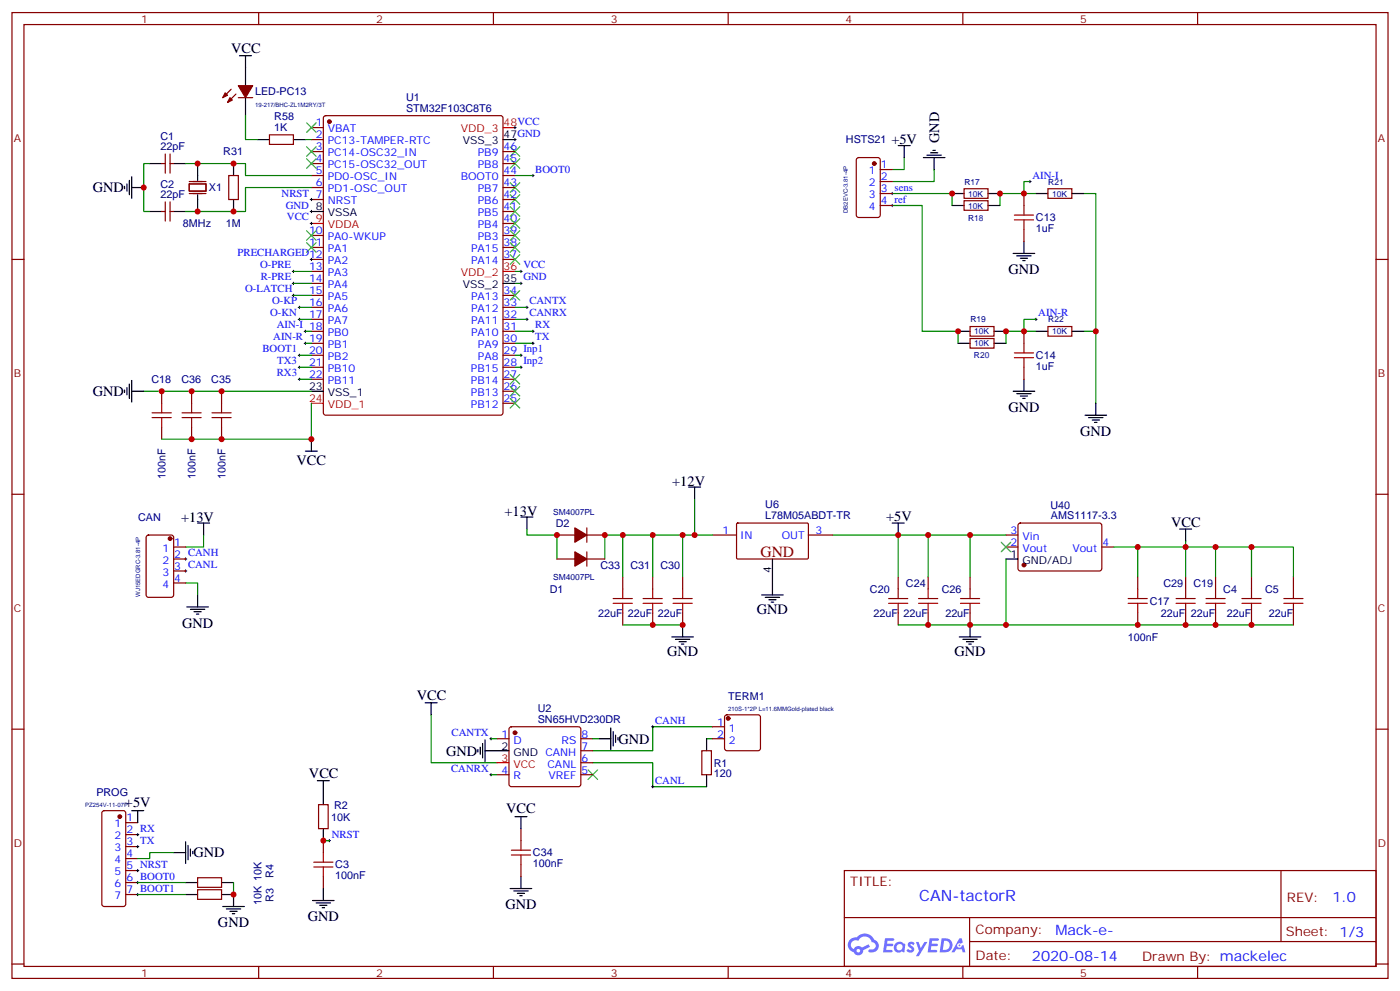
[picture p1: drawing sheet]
<svg xmlns="http://www.w3.org/2000/svg" width="412mm" height="292mm" viewBox="0 0 412 292" stroke-linecap="round" stroke-linejoin="round" font-family="sans-serif">
<g fill="none" stroke="#870000" stroke-width=".35">
<path d="M3.5 3.7h405.4v284.3h-405.4zM7.1 7.2h398.2v277.3h-398.2zM76.2 3.7v3.5M145.3 3.7v3.5M214.5 3.7v3.5M283.6 3.7v3.5M352.8 3.7v3.5M3.5 76.4h3.6M405.3 76.4h3.6M3.5 145.5h3.6M405.3 145.5h3.6M3.5 214.7h3.6"/>
<path d="M405.3 214.7h3.6M248.7 256.3h156.6v28.2h-156.6zM377.3 256.3v20.9M248.7 270.1h156.5M285.6 277.2h119.6M285.6 270.1v14.2M3.5 283.8h3.6M76.2 284.5v3.5M145.3 284.5v3.5M214.5 284.5v3.5M283.6 284.5v3.5M352.8 284.5v3.5"/>
<path d="M405.3 283.8h3.6"/>
</g>
<g fill="#5487ff">
<path d="M267.7 277.5a1.22 1.22 0 0 1 1.7 .2l-.4 .6a.47 .47 0 0 0-.3-.4 .47 .47 0 0 0-.5 .2l.1 .2a1.14 1.14 0 0 1 .8 1.8 1.14 1.14 0 0 1-1.9 0l-.2-.2 .5-.6 .7 .5a.29 .29 0 0 0 .3-.3 .29 .29 0 0 0-.2-.3 1.04 1.04 0 0 1-.6-1.7z"/>
<path d="M260.7 276.2h2.4l.3 .2-.2 .5-1.8 .1-.1 .8h1.5l.3 .4-.3 .4h-1.6l-.2 1.1h1.7l.2 .3-.2 .3-2.6 .1z"/>
<path d="M273.8 276.2h2.4l.3 .2-.1 .5-1.8 .1-.2 .8h1.6l.3 .4-.4 .4-1.6-.1-.1 1.1 1.7 .1 .2 .3-.2 .3-2.6 .1z"/>
<path d="M282.6 276.2h.7l.3 1.3-.6 .3a.69 .69 0 0 0-1 .3 .69 .69 0 0 0 .4 .9 .69 .69 0 0 0 .9-.6l.5-.2 .6 2.2h-.8l-.2-.9h-1.8l-.5 .9h-.8z"/>
<path d="M269.8 277.3h.8l.6 1.8 1.1-1.8h.9l-2.6 4.2h-.8l.9-1.5z"/>
<path d="M277.4 276.2l-.6 4.2h1.3a2.11 2.11 0 0 0 2.5-2.1 2.11 2.11 0 0 0-2.5-2.1zM278.1 277a1.39 1.39 0 0 1 1.7 1.4 1.39 1.39 0 0 1-1.8 1.2h-.3z"/>
<path d="M263.7 277.8a1.54 1.54 0 0 0-.1 2.2 1.54 1.54 0 0 0 2.2 .1l.6 .3 .3-2.3-.2-.3h-.4a1.49 1.49 0 0 0-2.4 0zM264 278.8a.94 .94 0 0 1 1.8 0 .94 .94 0 0 1-1.8 0z"/>
<path d="M250.4 276.6a2.18 2.18 0 0 0 1.1 3.7 1.44 1.44 0 0 0 1.6 .9 1.44 1.44 0 0 0 1.2-1.4l2-1.1-.5-.7-1.9 1a1.47 1.47 0 0 0-2.4 .4 1.39 1.39 0 0 1-.7-1.9 1.39 1.39 0 0 1 2-.5 2.12 2.12 0 0 1 2.2-1.3 2.12 2.12 0 0 1 1.9 1.7 1.14 1.14 0 0 1 1.1 1.4 1.14 1.14 0 0 1-1.7 .7 .43 .43 0 0 0-.5 .4 .43 .43 0 0 0 .4 .5 1.98 1.98 0 0 0 2.5-1.2 1.98 1.98 0 0 0-1.2-2.6 3.1 3.1 0 0 0-5.3-.6l-.9 .1zM252.3 279.9a.55 .55 0 0 1 1.1 0 .55 .55 0 0 1-1.1 0z"/>
<circle cx="282.6" cy="278.3" r=".26"/>
</g>
<g fill="none" stroke="#008700" stroke-width=".35">
<path d="M72.3 34v7.1h3.5M44.1 48.2h-1.8v14.1h1.8M54.7 48.2h17.6v3.5h19.4M90 41.1h1.7M91.7 55.2h-19.4v7.1h-17.6M151.7 51.7h5.3M262.8 57h17.7v3.5M266.3 46.4v3.5h-3.5M275.2 49.9v3.5h-12.4M303.4 53.4h-1.8v3.6M305.2 57h-10.6v3.5M319.3 57h3.5v61.7"/>
<path d="M86.4 79.9h5.3M151.7 79.9h1.8M262.8 60.5h8.8v37h10.6v3.6M86.4 83.4h5.3M86.4 87h5.3M88.2 94h3.5M88.2 90.5h3.5M90 97.5h1.7M151.7 97.5h5.3M151.7 94h3.5M151.7 90.5h3.5M151.7 83.4h1.8"/>
<path d="M305.2 94h-3.6v3.5M305.2 97.5h-8.9v3.6M319.3 97.5h3.5M42.3 115.2h49.4M88.2 104.6h3.5M88.2 111.7h3.5M88.2 108.1h3.5M90 101.1h1.7M91.7 118.7v10.6h-44.1M151.7 101.1h5.3M151.7 104.6h1.8M151.7 108.1h1.8"/>
<path d="M60 157.5v3.5h-5.3M155.2 155.8v1.7h8.8v7.1M183.4 157.5v12.4M192.3 157.5v12.4M201.1 157.5v12.4M204.6 146.9v10.6h-26.4v7.1M204.6 157.5h5.3M245.2 157.5h40.6M264.6 157.5v12.4M273.4 157.5v12.4M296.3 157.5h-10.5v12.4M349.2 159.3v1.7h8.9v8.9"/>
<path d="M54.7 171.6h3.5v3.6M296.3 164.6v19.4h-31.7M328.1 161h21.1v8.9M335.1 161v8.9M358.1 161h22.9v8.9M368.7 161v8.9M183.4 184h17.7M296.3 184h84.7M127 210.4v14.1h19.4M144.6 217.5h1.8M174.6 217.5h1.8M208.1 217.5h1.8"/>
<path d="M209.9 214h-17.6v7h-17.7M144.6 228.1h1.8M174.6 224.5h17.7v7.1h15.8M40.6 259.8h14.1M51.2 251h-7.1v1.8h-3.5M68.8 259.8v3.5M95.2 247.5h1.8M40.6 263.3h14.1"/>
</g>
<g fill="none" stroke="#a10000" stroke-width=".35">
<path d="M298.8 64.7h5.6M298.8 63.3h5.6M301.6 60.5v2.8M301.6 64.7v2.9M47.6 118.7v2.8M56.4 118.7v2.8M65.3 118.7v2.8M298.8 105.3h5.6M298.8 103.9h5.6M301.6 101.1v2.8M301.6 105.3v2.8M44.8 122.9h5.6"/>
<path d="M44.8 121.5h5.6M47.6 122.9v2.9M53.6 122.9h5.7M53.6 121.5h5.7M56.4 122.9v2.9M62.4 122.9h5.7M62.4 121.5h5.7M65.3 122.9v2.9M180.6 177.6h5.7M180.6 176.2h5.7M183.4 173.4v2.8M183.4 177.6v2.8"/>
<path d="M189.4 177.6h5.7M189.4 176.2h5.7M192.3 173.4v2.8M192.3 177.6v2.8M198.3 177.6h5.6M198.3 176.2h5.6M201.1 173.4v2.8M201.1 177.6v2.8M261.8 177.6h5.6M261.8 176.2h5.6M264.6 173.4v2.8M264.6 177.6v2.8"/>
<path d="M270.6 177.6h5.6M270.6 176.2h5.6M273.4 173.4v2.8M273.4 177.6v2.8M282.9 177.6h5.7M282.9 176.2h5.7M285.8 173.4v2.8M285.8 177.6v2.8M332.3 177.6h5.7M332.3 176.2h5.7M335.1 173.4v2.8M335.1 177.6v2.8"/>
<path d="M346.4 177.6h5.7M346.4 176.2h5.7M349.2 173.4v2.8M349.2 177.6v2.8M355.2 177.6h5.7M355.2 176.2h5.7M358.1 173.4v2.8M358.1 177.6v2.8M365.8 177.6h5.7M365.8 176.2h5.7M368.7 173.4v2.8M368.7 177.6v2.8"/>
<path d="M378.2 177.6h5.6M378.2 176.2h5.6M381 173.4v2.8M381 177.6v2.8M92.4 255.2h5.7M92.4 253.8h5.7M95.2 251v2.8M95.2 255.2v2.9M150.6 251.7h5.7M150.6 250.3h5.7M153.5 247.5v2.8M153.5 251.7v2.8"/>
</g>
<g fill="none" stroke="#870000" stroke-width=".35">
<path d="M68.1 26.3l-2.5 2.5M69.5 27.7l-2.5 2.5M70.2 28.8h4.2M79.4 39.7h7v2.8h-7zM91.7 37.6h3.5M95.5 34.2l.5-.2h51.5l.6 .5 .1 87-.5 .7h-51.7l-.7-.4-.1-87.1zM47.6 48.2h1.1M48.7 45.3v5.7M48.7 59.4v5.7M50.1 48.2h1.1M50.1 45.3v5.7M50.1 59.4v5.7"/>
<path d="M55.7 54.2h5v2.1h-5zM55.7 57h5M55.7 53.4h5M67.4 51.7h2.8v7h-2.8zM91.7 41.1h3.5M91.7 44.6h3.5M91.7 48.2h3.5M91.7 51.7h3.5M91.7 55.2h3.5M91.7 58.7h3.5M148.2 44.6h3.5M148.2 48.2h3.5"/>
<path d="M148.2 51.7h3.5M148.2 55.2h3.5M148.2 58.7h3.5M252.5 46.6l.4-.2h5.7l.6 .4 .1 16.5-.5 .7h-5.9l-.6-.4-.1-16.5zM259.3 57h3.5M259.3 53.4h3.5M259.3 49.9h3.5M284 55.6h7v2.8h-7zM284 59.1h7v2.8h-7zM301.6 57v3.5M308.7 55.6h7v2.8h-7zM47.6 62.3h1.1"/>
<path d="M50.1 62.3h1.1M91.7 69.3h3.5M91.7 72.8h3.5M91.7 76.4h3.5M91.7 79.9h3.5M148.2 69.3h3.5M148.2 72.8h3.5M148.2 76.4h3.5M148.2 65.8h3.5M148.2 62.3h3.5M259.3 60.5h3.5M301.6 67.6v3.5"/>
<path d="M91.7 83.4h3.5M91.7 87h3.5M91.7 90.5h3.5M91.7 94h3.5M91.7 97.5h3.5M148.2 87h3.5M148.2 90.5h3.5M148.2 94h3.5M148.2 97.5h3.5M285.8 96.1h7v2.9h-7zM285.8 99.7h7v2.8h-7zM301.6 97.5v3.6"/>
<path d="M308.7 96.1h7v2.9h-7zM47.6 115.2v3.5M56.4 115.2v3.5M65.3 115.2v3.5M91.7 101.1h3.5M91.7 104.6h3.5M91.7 108.1h3.5M91.7 111.7h3.5M148.2 101.1h3.5M148.2 104.6h3.5M148.2 108.1h3.5M148.2 111.7h3.5"/>
<path d="M148.2 118.7h3.5M148.2 115.2h3.5M301.6 108.1v3.6M47.6 125.8v3.5M56.4 125.8v3.5M65.3 125.8v3.5M43.3 157.7l.4-.2h6.7l.7 .4 .1 17.3-.5 .6-7 .1-.6-.5-.1-17.2zM164 157.5h5.3M172.9 157.5h5.3M172.9 155.4v4.2M209.9 157.5h7.1M217 154.2l.3-.2h20.7l.1 .3v10.1l-.3 .2-20.7-.1-.1-.3z"/>
<path d="M238.1 157.5h7.1M296.3 157.5h3.6M300.1 154.2l.5-.2h23.5l.5 .7-.1 13-.7 .4-23.5-.1-.4-.6v-12.7zM51.2 161h3.5M51.2 164.6h3.5M51.2 168.1h3.5M51.2 171.6h3.5M164 164.6h5.3M172.9 164.6h5.3M172.9 162.5v4.2M183.4 169.9v3.5M192.3 169.9v3.5"/>
<path d="M201.1 169.9v3.5M264.6 169.9v3.5M273.4 169.9v3.5M285.8 169.9v3.5M296.3 161h3.6M324.6 161h3.5M335.1 169.9v3.5M349.2 169.9v3.5M358.1 169.9v3.5M368.7 169.9v3.5M381 169.9v3.5M183.4 180.4v3.6"/>
<path d="M192.3 180.4v3.6M201.1 180.4v3.6M264.6 180.4v3.6M273.4 180.4v3.6M285.8 180.4v3.6M335.1 180.4v3.6M349.2 180.4v3.6M358.1 180.4v3.6M368.7 180.4v3.6M381 180.4v3.6M146.4 217.5h3.5M150.2 214.2l.4-.2h19.8l.5 .2 .2 .5v16.2l-.2 .5-.5 .2h-19.8l-.5-.2-.2-.5v-16.2z"/>
<path d="M171.1 217.5h3.5M209.9 214h3.5M209.9 217.5h3.5M213.7 210.6l.4-.2h9.2l.5 .2 .2 .5v9.2l-.2 .5-.5 .2h-9.2l-.5-.2-.2-.5v-9.2zM30.2 238.9l.5-.2h5.6l.7 .4v27.1l-.2 .5-.5 .2h-5.6l-.5-.3-.2-.4v-26.8zM93.8 236.9h2.9v7h-2.9zM146.4 228.1h3.5M171.1 228.1h3.5M171.1 224.5h3.5M171.1 221h3.5M206.7 221h2.8v7.1h-2.8zM37 242.2h3.6"/>
<path d="M37 245.7h3.6M37 249.2h3.6M37 252.8h3.6M37 256.3h3.6M37 259.8h3.6M58.2 258.4h7.1v2.8h-7.1zM95.2 247.5v3.5M95.2 258.1v3.5M153.5 243.9v3.6M153.5 254.5v3.6M37 263.3h3.6M58.2 261.9h7.1v2.9h-7.1z"/>
</g>
<g fill="none" stroke="#000" stroke-width=".29">
<path d="M151.3 37.6h.7M151.7 37.2v.7M91.4 58.7h.7M91.7 58.4v.7M151.3 41.1h.7M151.7 40.7v.8M156.6 51.7h.7M157 51.3v.7M262.5 57h.7M262.8 56.6v.7M303 53.4h.7M303.4 53.1v.7"/>
<path d="M86.1 79.9h.7M86.4 79.6v.7M91.4 62.3h.7M91.4 65.8h.7M91.4 76.4h.7M91.7 61.9v.7M91.7 65.4v.7M91.7 76v.7M153.1 79.9h.7M153.5 79.6v.7M262.5 60.5h.7M262.8 60.1v.8"/>
<path d="M86.1 83.4h.7M86.1 87h.7M86.4 83.1v.7M86.4 86.6v.7M87.8 94h.7M87.8 90.5h.7M88.2 90.1v.7M88.2 93.7v.7M89.6 97.5h.7M90 97.2v.7M153.1 83.4h.7M153.5 83.1v.7"/>
<path d="M154.9 94h.7M154.9 90.5h.7M155.2 90.1v.7M155.2 93.7v.7M156.6 97.5h.7M157 97.2v.7M304.8 94h.7M305.2 93.7v.7M87.8 104.6h.7M87.8 111.7h.7M87.8 108.1h.7M88.2 104.2v.8"/>
<path d="M88.2 107.8v.7M88.2 111.3v.7M89.6 101.1h.7M90 100.7v.7M153.1 104.6h.7M153.1 108.1h.7M153.5 104.2v.8M153.5 107.8v.7M156.6 101.1h.7M157 100.7v.7M54.3 168.1h.7M54.3 164.6h.7"/>
<path d="M54.7 164.2v.7M54.7 167.7v.8M144.3 217.5h.7M144.6 217.1v.7M191.9 214h.7M192.3 213.6v.7M144.3 228.1h.7M144.6 227.7v.7M191.9 231.6h.7M192.3 231.2v.8M40.2 245.7h.7M40.2 249.2h.7"/>
<path d="M40.2 256.3h.7M40.2 259.8h.7M40.6 245.4v.7M40.6 248.9v.7M40.6 255.9v.7M40.6 259.5v.7M96.7 247.5h.7M97 247.1v.7M40.2 263.3h.7M40.6 263v.7"/>
</g>
<g fill="none" stroke="#000" stroke-width=".35">
<path d="M70.6 16.4h3.5M72.3 16.4v8.8M72.3 28.8v5.2M36.7 54.9v.7M37.4 54.2v2.1M38.1 53.1v4.2M38.8 55.2h3.5M38.8 52v6.4M44.1 48.2h3.5M51.2 48.2h3.5M58.2 48.2v4.9M58.2 57.3v5"/>
<path d="M68.8 48.2v3.5M68.8 58.7v3.6M75.8 41.1h3.6M86.4 41.1h3.6M148.2 41.1h3.5M264.6 42.9h3.5M266.3 42.9v3.5M272 46.4h6.3M273 45.7h4.3M274.1 45h2.1M274.8 44.3h.7M275.2 46.4v3.5"/>
<path d="M280.5 57h3.5M291 57h3.6M305.2 57h3.5M315.7 57h3.6M44.1 62.3h3.5M51.2 62.3h3.5M91.7 62.3h3.5M280.5 60.5h3.5M291 60.5h3.6M298.4 74.6h6.4M299.5 75.3h4.2M300.6 76h2.1"/>
<path d="M301.3 76.7h.7M301.6 71.1v3.5M148.2 83.4h3.5M282.2 97.5h3.6M292.8 97.5h3.5M305.2 97.5h3.5M315.7 97.5h3.6M36.7 114.8v.7M37.4 114.1v2.1M38.1 113.1v4.2M38.8 115.2h3.5M38.8 112v6.4"/>
<path d="M91.7 115.2h3.5M282.2 101.1h3.6M292.8 101.1h3.5M298.4 115.2h6.4M299.5 115.9h4.2M300.6 116.6h2.1M301.3 117.3h.7M301.6 111.7v3.5M322.8 118.7v3.5M90 132.8h3.5M91.7 129.3v3.5M319.6 122.2h6.4"/>
<path d="M320.7 122.9h4.2M321.7 123.6h2.1M322.4 124.4h.7M58.2 154h3.5M60 154v3.5M153.5 152.2h3.5M155.2 152.2v3.6M202.8 143.4h3.6M204.6 143.4v3.5M262.8 154h3.5M264.6 154v3.5M347.5 155.8h3.5"/>
<path d="M349.2 155.8v3.5M55 178.7h6.4M56.1 179.4h4.2M58.2 175.2v3.5M224.4 175.2h6.3M225.4 175.9h4.3M226.5 176.6h2.1M227.2 177.3h.7M227.5 164.6v10.6M296.3 164.6h3.6M57.1 180.1h2.2M57.9 180.8h.7"/>
<path d="M197.9 187.5h6.4M199 188.2h4.2M200 188.9h2.1M200.7 189.6h.7M201.1 184v3.5M282.6 187.5h6.3M283.6 188.2h4.3M284.7 188.9h2.1M285.4 189.6h.7M285.8 184v3.5M125.2 206.9h3.6M127 206.9v3.5"/>
<path d="M141.5 220v2.1M142.2 218.9v4.2M142.9 217.8v6.4M176.4 217.5h3.5M179.9 214.3v6.4M180.6 215.4v4.2M181.3 216.4v2.1M182 217.1v.7M208.1 217.5v3.5M38.8 238.7h3.5M40.6 238.7v3.5M93.5 229.8h3.5"/>
<path d="M95.2 229.8v7.1M140.8 220.7v.7M142.9 221h7M208.1 228.1v3.5M51.2 251h3.5M54.7 259.8h3.5M54.7 247.8v6.4M55.4 248.9v4.2M56.1 249.9v2.2M56.8 250.6v.8M65.3 259.8h3.5M95.2 243.9v3.6"/>
<path d="M151.7 240.4h3.5M153.5 240.4v3.5M153.5 258.1v3.5M54.7 263.3h3.5M65.3 263.3h3.5v3.6M65.6 266.9h6.4M66.7 267.6h4.2M67.7 268.3h2.1M68.4 269h.7M92.1 265.1h6.3M93.1 265.8h4.3M94.2 266.5h2.1"/>
<path d="M94.9 267.2h.7M95.2 261.6v3.5M150.3 261.6h6.3M151.3 262.3h4.3M152.4 263h2.1M153.1 263.7h.7"/>
</g>
<g fill="#870000" stroke="#870000" stroke-width=".35">
<path d="M169.3 155.4l3.6 2.1-3.6 2.1z"/>
<path d="M70.2 25.2h4.2l-2.1 3.6z"/>
<path d="M67.7 28.8l.7 .7-1.4 .7z"/>
<path d="M66.3 27.3l.7 .7-1.4 .8z"/>
<path d="M169.3 162.5l3.6 2.1-3.6 2.1z"/>
<circle cx="50.1" cy="158.6" r=".53"/>
<circle cx="301.6" cy="166.3" r=".53"/>
<circle cx="214.5" cy="211.5" r=".53"/>
<circle cx="151.7" cy="215.7" r=".53"/>
<circle cx="35.3" cy="240.4" r=".53"/>
<circle cx="97" cy="35.8" r=".53"/>
<circle cx="257.5" cy="48.2" r=".53"/>
</g>
<g fill="none" stroke="#3c3" stroke-width=".35">
<path d="M90.3 36.2l2.8 2.8M93.1 36.2l-2.8 2.8M90.3 43.2l2.8 2.8M90.3 46.7l2.8 2.9M93.1 43.2l-2.8 2.8M93.1 46.7l-2.8 2.9M150.3 57.3l2.8 2.8M150.3 43.2l2.8 2.8M150.3 46.7l2.8 2.9M150.3 53.8l2.8 2.8M153.1 57.3l-2.8 2.8M153.1 43.2l-2.8 2.8"/>
<path d="M153.1 46.7l-2.8 2.9M153.1 53.8l-2.8 2.8M90.3 71.4l2.8 2.9M90.3 67.9l2.8 2.8M93.1 71.4l-2.8 2.9M93.1 67.9l-2.8 2.8M150.3 75l2.8 2.8M150.3 60.9l2.8 2.8M150.3 64.4l2.8 2.8M150.3 67.9l2.8 2.8M150.3 71.4l2.8 2.9M153.1 75l-2.8 2.8"/>
<path d="M153.1 60.9l-2.8 2.8M153.1 64.4l-2.8 2.8M153.1 67.9l-2.8 2.8M153.1 71.4l-2.8 2.9M150.3 85.5l2.8 2.9M153.1 85.5l-2.8 2.9M150.3 110.2l2.8 2.9M150.3 113.8l2.8 2.8M150.3 117.3l2.8 2.8M153.1 110.2l-2.8 2.9M153.1 113.8l-2.8 2.8M153.1 117.3l-2.8 2.8"/>
<path d="M294.9 159.6l2.8 2.9M297.7 159.6l-2.8 2.9M173.2 226.7l2.8 2.8M176 226.7l-2.8 2.8"/>
</g>
<path d="M148.2 37.6h3.5M91.7 65.8h3.5M148.2 79.9h3.5M91.7 118.7h3.5M146.4 224.5h3.5" fill="none" stroke="#f00" stroke-width=".35"/>
<g fill="#c00">
<circle cx="178.2" cy="157.5" r=".88"/>
<circle cx="164" cy="157.5" r=".88"/>
<circle cx="47.6" cy="115.2" r=".88"/>
<circle cx="301.6" cy="97.5" r=".88"/>
<circle cx="301.6" cy="57" r=".88"/>
<circle cx="322.8" cy="97.5" r=".88"/>
<circle cx="91.7" cy="129.3" r=".88"/>
<circle cx="65.3" cy="129.3" r=".88"/>
<circle cx="56.4" cy="129.3" r=".88"/>
<circle cx="58.2" cy="48.2" r=".88"/>
<circle cx="42.3" cy="55.2" r=".88"/>
<circle cx="58.2" cy="62.3" r=".88"/>
<circle cx="56.4" cy="115.2" r=".88"/>
<circle cx="65.3" cy="115.2" r=".88"/>
<circle cx="68.8" cy="62.3" r=".88"/>
<circle cx="68.8" cy="48.2" r=".88"/>
<circle cx="95.3" cy="247.5" r=".88"/>
<circle cx="68.8" cy="263.3" r=".88"/>
<circle cx="204.6" cy="157.5" r=".88"/>
<circle cx="273.4" cy="184" r=".88"/>
<circle cx="285.8" cy="157.5" r=".88"/>
<circle cx="296.3" cy="184" r=".88"/>
<circle cx="264.6" cy="157.5" r=".88"/>
<circle cx="273.4" cy="157.5" r=".88"/>
<circle cx="285.8" cy="184" r=".88"/>
<circle cx="192.3" cy="184" r=".88"/>
<circle cx="201.1" cy="184" r=".88"/>
<circle cx="335.1" cy="184" r=".88"/>
<circle cx="335.1" cy="161" r=".88"/>
<circle cx="349.3" cy="184" r=".88"/>
<circle cx="349.3" cy="161" r=".88"/>
<circle cx="183.4" cy="157.5" r=".88"/>
<circle cx="192.3" cy="157.5" r=".88"/>
<circle cx="201.1" cy="157.5" r=".88"/>
<circle cx="358.1" cy="161" r=".88"/>
<circle cx="368.7" cy="161" r=".88"/>
<circle cx="358.1" cy="184" r=".88"/>
<circle cx="368.7" cy="184" r=".88"/>
<circle cx="280.5" cy="57" r=".88"/>
<circle cx="294.6" cy="57" r=".88"/>
<circle cx="282.2" cy="97.5" r=".88"/>
<circle cx="296.3" cy="97.5" r=".88"/>
</g>
<text font-size="4.6" fill="#800" x="224" y="163.9">GND</text>
<text font-size="4.6" fill="#00f" x="270.8" y="265.3">CAN-tactorR</text>
<g font-size="4.2">
<text x="68.1" y="15.7">VCC</text>
<text x="262.6" y="42.5">+5V</text>
<text x="276.6" y="42.2" transform="rotate(-90 276.6 42.2)">GND</text>
<text x="27.3" y="56.6">GND</text>
<text x="297" y="80.7">GND</text>
<text x="27.3" y="116.6">GND</text>
<text x="297" y="121.3">GND</text>
<text x="318.2" y="128.3">GND</text>
<text x="87.4" y="136.8">VCC</text>
<text x="198" y="143.1">+12V</text>
<text x="53.4" y="153.7">+13V</text>
<text x="148.6" y="151.9">+13V</text>
<text x="261.1" y="153.3">+5V</text>
<text x="345" y="155">VCC</text>
<text x="53.6" y="184.8">GND</text>
<text x="223" y="180.8">GND</text>
<text x="196.5" y="193.1">GND</text>
<text x="281.2" y="193.1">GND</text>
<text x="122.8" y="206.2">VCC</text>
<text x="182.2" y="218.9">GND</text>
<text x="131.4" y="222.5">GND</text>
<text x="91" y="229.1">VCC</text>
<text x="36.8" y="237.6">+5V</text>
<text x="149.1" y="239.2">VCC</text>
<text x="57" y="252.4">GND</text>
<text x="148.9" y="267.7">GND</text>
<text x="64.2" y="273">GND</text>
<text x="90.7" y="271.2">GND</text>
</g>
<g font-size="4.2" fill="#00f">
<text x="392.5" y="265.6">1.0</text>
<text x="310.9" y="275.1">Mack-e-</text>
<text x="304" y="282.9">2020-08-14</text>
</g>
<g font-size="3.9" fill="#800">
<text x="250.5" y="260.9">TITLE:</text>
<text x="379.1" y="265.6">REV:</text>
<text x="287.4" y="275.1">Company:</text>
<text x="378.7" y="275.7">Sheet: 1/3</text>
<text x="287.4" y="282.8">Date:</text>
<text x="336.4" y="282.8">Drawn By: mackelec</text>
</g>
<g font-size="3.2" fill="#800">
<text x="41.6" y="6.7">1</text>
<text x="110.8" y="6.7">2</text>
<text x="179.9" y="6.7">3</text>
<text x="249.1" y="6.7">4</text>
<text x="318.2" y="6.7">5</text>
<text x="4.1" y="41.8">A</text>
<text x="405.9" y="41.8">A</text>
<text x="4.1" y="110.9">B</text>
<text x="405.9" y="110.9">B</text>
<text x="4.1" y="180.1">C</text>
<text x="405.9" y="180.1">C</text>
<text x="4.1" y="249.2">D</text>
<text x="405.9" y="249.2">D</text>
<text x="41.6" y="287.5">1</text>
<text x="110.8" y="287.5">2</text>
<text x="179.9" y="287.5">3</text>
<text x="249.1" y="287.5">4</text>
<text x="318.2" y="287.5">5</text>
</g>
<g font-size="3.2" fill="#000080">
<text x="75.1" y="28">LED-PC13</text>
<text x="119.6" y="29.8">U1</text>
<text x="80.8" y="35.5">R58</text>
<text x="119.6" y="33">STM32F103C8T6</text>
<text x="47.3" y="41.1">C1</text>
<text x="80.8" y="38.6">1K</text>
<text x="249.2" y="42">HSTS21</text>
<text x="47.3" y="44.3">22pF</text>
<text x="65.8" y="45.8">R31</text>
<text x="47.3" y="58.4">22pF</text>
<text x="47.3" y="55.2">C2</text>
<text x="61.6" y="56.4">X1</text>
<text x="305.2" y="65.1">C13</text>
<text x="53.9" y="67">8MHz</text>
<text x="66.5" y="66.9">1M</text>
<text x="305.2" y="68.4">1uF</text>
<text x="305.2" y="105.7">C14</text>
<text x="44.6" y="112.8">C18</text>
<text x="53.4" y="112.8">C36</text>
<text x="62.2" y="112.8">C35</text>
<text x="305.2" y="108.9">1uF</text>
<text x="48.7" y="141" transform="rotate(-90 48.7 141)">100nF</text>
<text x="57.6" y="141" transform="rotate(-90 57.6 141)">100nF</text>
<text x="66.4" y="141" transform="rotate(-90 66.4 141)">100nF</text>
<text x="225.4" y="149.6">U6</text>
<text x="309.4" y="149.8">U40</text>
<text x="40.7" y="153.4">CAN</text>
<text x="163.7" y="155.2">D2</text>
<text x="225.4" y="152.8">L78M05ABDT-TR</text>
<text x="309.6" y="152.9">AMS1117-3.3</text>
<text x="176.9" y="167.4">C33</text>
<text x="185.7" y="167.4">C31</text>
<text x="194.5" y="167.4">C30</text>
<text x="266.9" y="172.8">C24</text>
<text x="342.7" y="172.8">C29</text>
<text x="351.5" y="172.8">C19</text>
<text x="161.9" y="174.5">D1</text>
<text x="256.3" y="174.5">C20</text>
<text x="277.4" y="174.5">C26</text>
<text x="338.7" y="178.1">C17</text>
<text x="360.3" y="174.5">C4</text>
<text x="372.7" y="174.5">C5</text>
<text x="176.2" y="181.6">22uF</text>
<text x="185" y="181.6">22uF</text>
<text x="193.8" y="181.6">22uF</text>
<text x="257.3" y="181.6">22uF</text>
<text x="266.1" y="181.6">22uF</text>
<text x="278.5" y="181.6">22uF</text>
<text x="342" y="181.6">22uF</text>
<text x="350.8" y="181.6">22uF</text>
<text x="361.4" y="181.6">22uF</text>
<text x="373.7" y="181.6">22uF</text>
<text x="332.2" y="188.6">100nF</text>
<text x="158.4" y="209.6">U2</text>
<text x="214.5" y="206">TERM1</text>
<text x="158.4" y="212.7">SN65HVD230DR</text>
<text x="210.3" y="225.7">R1</text>
<text x="210.3" y="228.9">120</text>
<text x="28.4" y="234.4">PROG</text>
<text x="98.4" y="238">R2</text>
<text x="97.6" y="241.6">10K</text>
<text x="98.8" y="255.7">C3</text>
<text x="157" y="255.3">100nF</text>
<text x="157" y="252.1">C34</text>
<text x="80.5" y="258.4" transform="rotate(-90 80.5 258.4)">R4</text>
<text x="98.8" y="258.9">100nF</text>
<text x="77" y="266.3" transform="rotate(-90 77 266.3)">10K 10K</text>
<text x="80.5" y="265.5" transform="rotate(-90 80.5 265.5)">R3</text>
</g>
<g font-size="3.2" fill="#00f">
<text x="93.1" y="37.2">1</text>
<text x="93.1" y="40.7">2</text>
<text x="96.6" y="39">VBAT</text>
<text x="93.1" y="44.3">3</text>
<text x="93.1" y="47.8">4</text>
<text x="96.6" y="42.5">PC13-TAMPER-RTC</text>
<text x="96.6" y="46">PC14-OSC32_IN</text>
<text x="140.8" y="46">PB9</text>
<text x="148.3" y="47.8">45</text>
<text x="148.3" y="44.3">46</text>
<text x="93.1" y="51.3">5</text>
<text x="96.6" y="49.6">PC15-OSC32_OUT</text>
<text x="96.6" y="53.1">PD0-OSC_IN</text>
<text x="135.7" y="53.1">BOOT0</text>
<text x="140.8" y="49.6">PB8</text>
<text x="148.3" y="51.3">44</text>
<text x="157.7" y="50.8">BOOT0</text>
<text x="256" y="51.3">1</text>
<text x="259.5" y="49.6">1</text>
<text x="259.5" y="53.1">2</text>
<text x="304.1" y="52.6">AIN-I</text>
<text x="83" y="57.9">NRST 7</text>
<text x="93.1" y="54.9">6</text>
<text x="96.6" y="56.6">PD1-OSC_OUT</text>
<text x="140.8" y="56.6">PB7</text>
<text x="148.3" y="58.4">42</text>
<text x="148.3" y="54.9">43</text>
<text x="256" y="54.9">2</text>
<text x="256" y="58.4">3</text>
<text x="259.5" y="56.6">3 sens</text>
<text x="84.2" y="61.4">GND 8</text>
<text x="84.5" y="64.9">VCC 9</text>
<text x="96.6" y="60.1">NRST</text>
<text x="140.8" y="63.7">PB5</text>
<text x="140.8" y="60.1">PB6</text>
<text x="148.3" y="65.4">40</text>
<text x="148.3" y="61.9">41</text>
<text x="256" y="61.9">4</text>
<text x="259.5" y="60.1">4 ref</text>
<text x="91" y="69">10</text>
<text x="96.6" y="70.7">PA0-WKUP</text>
<text x="140.8" y="70.7">PB3</text>
<text x="140.8" y="67.2">PB4</text>
<text x="148.3" y="69">39</text>
<text x="70" y="75.5">PRECHARGED12</text>
<text x="91" y="72.5">11</text>
<text x="96.6" y="74.3">PA1</text>
<text x="96.6" y="77.8">PA2</text>
<text x="138.7" y="77.8">PA14</text>
<text x="138.7" y="74.3">PA15</text>
<text x="148.3" y="76">37</text>
<text x="148.3" y="72.5">38</text>
<text x="76.6" y="79">O-PRE</text>
<text x="76.8" y="82.6">R-PRE</text>
<text x="91" y="79.6">13</text>
<text x="91" y="83.1">14</text>
<text x="96.6" y="81.3">PA3</text>
<text x="72.2" y="86.1">O-LATCH</text>
<text x="80.1" y="89.6">O-KP</text>
<text x="91" y="86.6">15</text>
<text x="96.6" y="84.8">PA4</text>
<text x="96.6" y="88.4">PA5</text>
<text x="138.7" y="88.4">PA13</text>
<text x="148.3" y="86.6">34</text>
<text x="155.9" y="89.6">CANTX</text>
<text x="79.6" y="93.1">O-KN</text>
<text x="91" y="90.1">16</text>
<text x="91" y="93.7">17</text>
<text x="96.6" y="91.9">PA6</text>
<text x="96.6" y="95.4">PA7</text>
<text x="138.7" y="95.4">PA11</text>
<text x="138.7" y="91.9">PA12</text>
<text x="148.3" y="93.7">32</text>
<text x="148.3" y="90.1">33</text>
<text x="155.9" y="93.1">CANRX</text>
<text x="305.9" y="93.1">AIN-R</text>
<text x="80.5" y="100.2">AIN-R 19</text>
<text x="81.5" y="96.7">AIN-I 18</text>
<text x="96.6" y="99">PB0</text>
<text x="138.7" y="99">PA10</text>
<text x="148.3" y="100.7">30</text>
<text x="148.3" y="97.2">31</text>
<text x="157.7" y="100.2">TX</text>
<text x="157.7" y="96.7">RX</text>
<text x="77.3" y="103.7">BOOT1</text>
<text x="81.7" y="107.2">TX3</text>
<text x="91" y="104.2">20</text>
<text x="91" y="107.8">21</text>
<text x="96.6" y="102.5">PB1</text>
<text x="96.6" y="106">PB2</text>
<text x="140.8" y="106">PA8</text>
<text x="140.8" y="102.5">PA9</text>
<text x="148.3" y="107.8">28 Inp2</text>
<text x="148.3" y="104.2">29 Inp1</text>
<text x="81.5" y="110.8">RX3</text>
<text x="91" y="111.3">22</text>
<text x="96.6" y="109.5">PB10</text>
<text x="96.6" y="113.1">PB11</text>
<text x="138.7" y="113.1">PB14</text>
<text x="138.7" y="109.5">PB15</text>
<text x="148.3" y="111.3">27</text>
<text x="138.7" y="116.6">PB13</text>
<text x="148.3" y="118.4">25</text>
<text x="148.3" y="114.8">26</text>
<text x="138.7" y="120.1">PB12</text>
<text x="51.3" y="160.7">1</text>
<text x="212.8" y="157.2">1</text>
<text x="218" y="158.6">IN</text>
<text x="230.3" y="158.6">OUT</text>
<text x="240.2" y="157.2">3</text>
<text x="297.7" y="160.7">2</text>
<text x="297.7" y="157.2">3</text>
<text x="301.2" y="158.9">Vin</text>
<text x="324.7" y="160.7">4</text>
<text x="47.8" y="162.5">1</text>
<text x="47.8" y="166">2</text>
<text x="51.3" y="164.2">2 CANH</text>
<text x="51.3" y="167.7">3 CANL</text>
<text x="301.2" y="162.5">Vout</text>
<text x="315.9" y="162.5">Vout</text>
<text x="47.8" y="169.5">3</text>
<text x="47.8" y="173">4</text>
<text x="51.3" y="171.3">4</text>
<text x="193" y="213.1">CANH</text>
<text x="211.2" y="213.6">1</text>
<text x="214.7" y="215.4">1</text>
<text x="133" y="216.6">CANTX</text>
<text x="147.7" y="217.1">1</text>
<text x="151.2" y="218.9">D</text>
<text x="165.4" y="218.9">RS</text>
<text x="171.3" y="220.7">7</text>
<text x="171.3" y="217.1">8</text>
<text x="211.2" y="217.1">2</text>
<text x="214.7" y="218.9">2</text>
<text x="132.9" y="227.2">CANRX</text>
<text x="147.7" y="227.7">4</text>
<text x="161.3" y="226">CANL</text>
<text x="171.3" y="227.7">5</text>
<text x="171.3" y="224.2">6</text>
<text x="151.2" y="229.5">R</text>
<text x="161.6" y="229.5">VREF</text>
<text x="193" y="230.7">CANL</text>
<text x="33.7" y="243.6">1</text>
<text x="37.2" y="241.8">1</text>
<text x="37.2" y="245.4">2 RX</text>
<text x="33.7" y="247.1">2</text>
<text x="33.7" y="250.6">3</text>
<text x="37.2" y="248.9">3 TX</text>
<text x="97.7" y="246.6">NRST</text>
<text x="33.7" y="254.2">4</text>
<text x="33.7" y="257.7">5</text>
<text x="37.2" y="252.4">4</text>
<text x="37.2" y="255.9">5 NRST</text>
<text x="33.7" y="261.2">6</text>
<text x="37.2" y="259.5">6 BOOT0</text>
<text x="37.2" y="263">7 BOOT1</text>
<text x="33.7" y="264.8">7</text>
</g>
<g font-size="3.2" fill="#f00">
<text x="135.8" y="39">VDD_3</text>
<text x="148.3" y="37.2">48VCC</text>
<text x="96.6" y="67.2">VDDA</text>
<text x="135.8" y="81.3">VDD_2</text>
<text x="148.3" y="79.6">36 VCC</text>
<text x="91" y="118.4">24</text>
<text x="96.6" y="120.1">VDD_1</text>
<text x="147.7" y="224.2">3</text>
<text x="151.2" y="226">VCC</text>
</g>
<g font-size="3.2">
<text x="148.3" y="40.7">47GND</text>
<text x="136.3" y="42.5">VSS_3</text>
<text x="96.6" y="63.7">VSSA</text>
<text x="148.3" y="83.1">35 GND</text>
<text x="136.3" y="84.8">VSS_2</text>
<text x="91" y="114.8">23</text>
<text x="96.6" y="116.6">VSS_1</text>
<text x="297.7" y="164.2">1</text>
<text x="301.2" y="166">GND/ADJ</text>
<text x="227.2" y="168.7" transform="rotate(-90 227.2 168.7)">4</text>
<text x="147.7" y="220.7">2</text>
<text x="151.2" y="222.4">GND CANH</text>
</g>
<g font-size="2.5" fill="#000080">
<text x="284.1" y="54.3">R17</text>
<text x="285.2" y="57.9">10K</text>
<text x="308.8" y="54.3">R21</text>
<text x="309.9" y="57.9">10K</text>
<text x="285.1" y="64.9">R18</text>
<text x="285.2" y="61.4">10K</text>
<text x="285.9" y="94.9">R19</text>
<text x="308.8" y="94.9">R22</text>
<text x="287" y="98.4">10K</text>
<text x="287" y="102">10K</text>
<text x="309.9" y="98.4">10K</text>
<text x="286.9" y="105.5">R20</text>
<text x="163" y="151.6">SM4007PL</text>
<text x="162.9" y="170.7">SM4007PL</text>
</g>
<g font-size="1.8" fill="#000080">
<text x="75.1" y="31.4">19-217/BHC-ZL1M2RY/3T</text>
<text x="249.8" y="62.7" transform="rotate(-90 249.8 62.7)">DB2EVC-3.81-4P</text>
<text x="41.3" y="175.7" transform="rotate(-90 41.3 175.7)">WJ15EDGRC-3.81-4P</text>
<text x="214.5" y="209.2">210S-1*2P L=11.6MMGold-plated black</text>
<text x="25.1" y="237.6">PZ254V-11-07P</text>
</g>
</svg>
